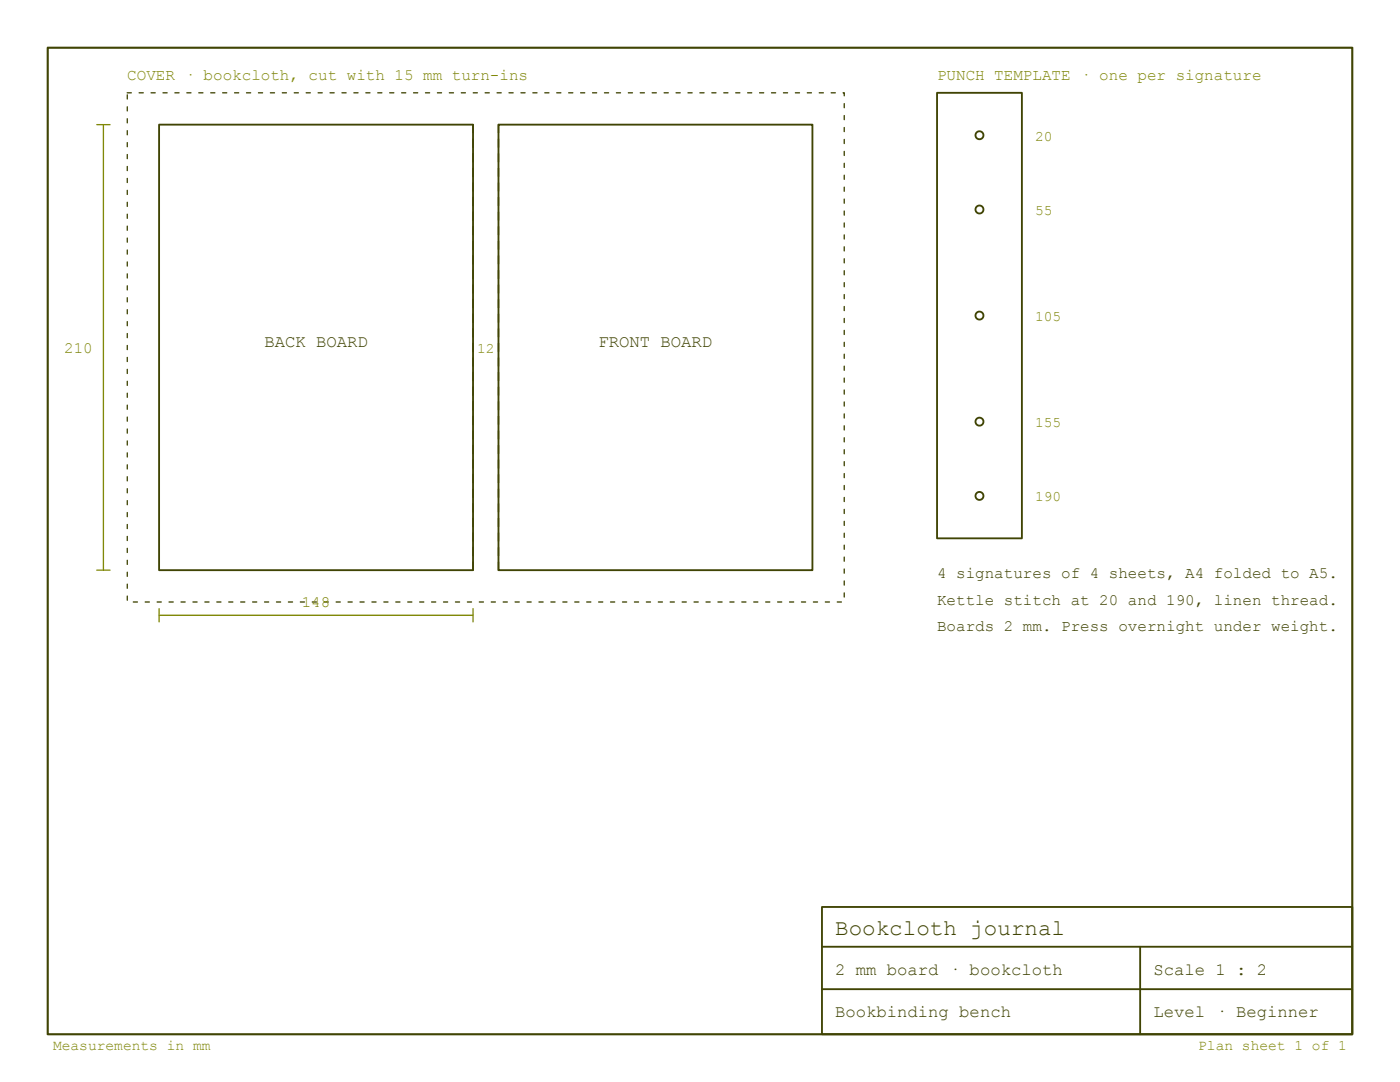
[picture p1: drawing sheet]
<svg xmlns="http://www.w3.org/2000/svg" width="279mm" height="216mm" viewBox="0 0 279 216" stroke-linecap="round" stroke-linejoin="round" font-family="sans-serif">
<path d="M9.5 9.5h260.4v196.9h-260.4z" fill="none" stroke="#404404" stroke-width=".42"/>
<path d="M27.7 18.4h.9l.1 .1-.1 .2h-.8zM30.1 18.4h.9l.1 .1-.1 .2h-.8zM32.5 18.4h.8l.2 .1-.2 .2h-.8zM34.8 18.4h.9l.2 .1-.2 .2h-.8zM37.2 18.4h.9l.1 .1-.1 .2h-.8zM39.6 18.4h.9l.1 .1-.1 .2h-.8zM42 18.4h.9l.1 .1-.1 .2h-.8zM44.4 18.4h.8l.2 .1-.2 .2h-.8zM46.7 18.4h.9l.2 .1-.2 .2h-.8zM49.1 18.4h.9l.1 .1-.1 .2h-.8zM51.5 18.4h.9l.1 .1-.1 .2h-.8zM53.9 18.4h.9l.1 .1-.1 .2h-.8zM56.3 18.4h.8l.2 .1-.2 .2h-.7zM58.6 18.4h.9l.2 .1-.2 .2h-.8zM61 18.4h.9l.1 .1-.1 .2h-.8zM63.4 18.4h.9l.1 .1-.1 .2h-.8zM65.8 18.4h.9l.1 .1-.1 .2h-.8zM68.2 18.4h.9l.1 .1-.1 .2h-.8zM70.6 18.4h.8l.2 .1-.2 .2h-.8zM72.9 18.4h.9l.2 .1-.2 .2h-.8zM75.3 18.4h.9l.1 .1-.1 .2h-.8zM77.7 18.4h.9l.1 .1-.1 .2h-.8zM80.1 18.4h.9l.1 .1-.1 .2h-.8zM82.5 18.4h.8l.2 .1-.2 .2h-.8zM84.8 18.4h.9l.2 .1-.2 .2h-.8zM87.2 18.4h.9l.1 .1-.1 .2h-.8zM89.6 18.4h.9l.1 .1-.1 .2h-.8zM92 18.4h.9l.1 .1-.1 .2h-.8zM94.4 18.4h.8l.2 .1-.2 .2h-.7zM96.7 18.4h.9l.2 .1-.2 .2h-.8zM99.1 18.4h.9l.1 .1-.1 .2h-.8zM101.5 18.4h.9l.1 .1-.1 .2h-.8zM103.9 18.4h.9l.1 .1-.1 .2h-.8zM106.3 18.4h.9l.1 .1-.1 .2h-.8zM108.7 18.4h.8l.2 .1-.2 .2h-.8zM111 18.4h.9l.2 .1-.2 .2h-.8zM113.4 18.4h.9l.1 .1-.1 .2h-.8zM115.8 18.4h.9l.1 .1-.1 .2h-.8zM118.2 18.4h.9l.1 .1-.1 .2h-.8zM120.6 18.4h.8l.2 .1-.2 .2h-.8zM122.9 18.4h.9l.2 .1-.2 .2h-.8zM125.3 18.4h.9l.1 .1-.1 .2h-.8zM127.7 18.4h.9l.1 .1-.1 .2h-.8zM130.1 18.4h.9l.1 .1-.1 .2h-.8zM132.5 18.4h.8l.2 .1-.2 .2h-.7zM134.8 18.4h.9l.2 .1-.2 .2h-.8zM137.2 18.4h.9l.1 .1-.1 .2h-.8zM139.6 18.4h.9l.1 .1-.1 .2h-.8zM142 18.4h.9l.1 .1-.1 .2h-.8zM144.4 18.4h.9l.1 .1-.1 .2h-.8zM146.8 18.4h.8l.2 .1-.2 .2h-.8zM149.1 18.4h.9l.2 .1-.2 .2h-.8zM151.5 18.4h.9l.1 .1-.1 .2h-.8zM153.9 18.4h.9l.1 .1-.1 .2h-.8zM156.3 18.4h.9l.1 .1-.1 .2h-.8zM158.7 18.4h.8l.2 .1-.2 .2h-.8zM161 18.4h.9l.2 .1-.2 .2h-.8zM163.4 18.4h.9l.1 .1-.1 .2h-.8zM165.8 18.4h.9l.1 .1-.1 .2h-.8zM168.2 18.4l.4 .1-.1 .7-.1-.1v-.6h.1v.2l-.3-.1zM168.4 20.6l.2 .1v.8l-.1 .1-.1-.1zM168.4 23l.2 .1v.8l-.1 .1-.1-.1zM168.4 25.4l.2 .1v.7l-.1 .2-.1-.2zM168.4 27.7l.2 .1v.8l-.1 .2-.1-.2zM168.4 30.1l.2 .1v.8l-.1 .1-.1-.1zM168.4 32.5l.2 .1v.8l-.1 .1-.1-.1zM168.4 34.9l.2 .1v.8l-.1 .1-.1-.1zM168.4 37.3l.2 .1v.8l-.1 .1-.1-.1zM168.4 39.6l.2 .1v.8l-.1 .2-.1-.2zM168.4 42l.2 .1v.8l-.1 .1-.1-.1zM168.4 44.4l.2 .1v.8l-.1 .1-.1-.1zM168.4 46.8l.2 .1v.8l-.1 .1-.1-.1zM168.4 49.2l.2 .1v.8l-.1 .1-.1-.1zM168.4 51.6h.2v.8l-.1 .2-.1-.2zM168.4 53.9l.2 .1v.8l-.1 .2-.1-.2zM168.4 56.3l.2 .1v.8l-.1 .1-.1-.1zM168.4 58.7l.2 .1v.8l-.1 .1-.1-.1zM168.4 61.1l.2 .1v.8l-.1 .1-.1-.1zM168.4 63.5l.2 .1v.7l-.1 .2-.1-.2zM168.4 65.8l.2 .1v.8l-.1 .2-.1-.2zM168.4 68.2l.2 .1v.8l-.1 .1-.1-.1zM168.4 70.6l.2 .1v.8l-.1 .1-.1-.1zM168.4 73l.2 .1v.8l-.1 .1-.1-.1zM168.4 75.4l.2 .1v.8l-.1 .1-.1-.1zM168.4 77.7l.2 .1v.8l-.1 .2-.1-.2zM168.4 80.1l.2 .1v.8l-.1 .1-.1-.1zM168.4 82.5l.2 .1v.8l-.1 .1-.1-.1zM168.4 84.9l.2 .1v.8l-.1 .1-.1-.1zM168.4 87.3l.2 .1v.8l-.1 .1-.1-.1zM168.4 89.7h.2v.8l-.1 .2-.1-.2zM168.4 92l.2 .1v.8l-.1 .2-.1-.2zM168.4 94.4l.2 .1v.8l-.1 .1-.1-.1zM168.4 96.8l.2 .1v.8l-.1 .1-.1-.1zM168.4 99.2l.2 .1v.8l-.1 .1-.1-.1zM168.4 101.6l.2 .1v.7l-.1 .2-.1-.2zM168.4 103.9l.2 .1v.8l-.1 .2-.1-.2zM168.4 106.3l.2 .1v.8l-.1 .1-.1-.1zM168.4 108.7l.2 .1v.8l-.1 .1-.1-.1zM168.4 111.1l.2 .1v.8l-.1 .1-.1-.1zM168.4 113.5l.2 .1v.8l-.1 .1-.1-.1zM168.4 115.8l.2 .1v.8l-.1 .2-.1-.2zM168.4 118.2l.2 .1v.8l-.1 .1-.1-.1zM167 120h.9l.1 .1-.1 .2h-.8zM164.6 120h.9l.2 .1-.2 .2h-.8zM162.3 120h.8l.2 .1-.2 .2h-.8zM159.9 120h.9l.1 .1-.1 .2h-.8zM157.5 120h.9l.1 .1-.1 .2h-.8zM155.1 120h.9l.1 .1-.1 .2h-.8zM152.7 120h.9l.1 .1-.1 .2h-.8zM150.3 120h.9l.2 .1-.2 .2h-.8zM148 120h.9l.1 .1-.1 .2h-.8zM145.6 120h.9l.1 .1-.1 .2h-.8zM143.2 120h.9l.1 .1-.1 .2h-.8zM140.8 120h.9l.1 .1-.1 .2h-.8zM138.4 120h.9l.2 .1-.2 .2h-.8zM136.1 120h.8l.2 .1-.2 .2h-.7zM133.7 120h.9l.1 .1-.1 .2h-.8zM131.3 120h.9l.1 .1-.1 .2h-.8zM128.9 120h.9l.1 .1-.1 .2h-.8zM126.5 120h.9l.2 .1-.2 .2h-.8zM124.2 120h.8l.2 .1-.2 .2h-.8zM121.8 120h.9l.1 .1-.1 .2h-.8zM119.4 120h.9l.1 .1-.1 .2h-.8zM117 120h.9l.1 .1-.1 .2h-.8zM114.6 120h.9l.1 .1-.1 .2h-.8zM112.2 120h.9l.2 .1-.2 .2h-.8zM109.9 120h.9l.1 .1-.1 .2h-.8zM107.5 120h.9l.1 .1-.1 .2h-.8zM105.1 120h.9l.1 .1-.1 .2h-.8zM102.7 120h.9l.1 .1-.1 .2h-.8zM100.3 120h.9l.2 .1-.2 .2h-.8zM98 120h.8l.2 .1-.2 .2h-.7zM95.6 120h.9l.1 .1-.1 .2h-.8zM93.2 120h.9l.1 .1-.1 .2h-.8zM90.8 120h.9l.1 .1-.1 .2h-.8zM88.4 120h.9l.2 .1-.2 .2h-.8zM86.1 120h.8l.2 .1-.2 .2h-.8zM83.7 120h.9l.1 .1-.1 .2h-.8zM81.3 120h.9l.1 .1-.1 .2h-.8zM78.9 120h.9l.1 .1-.1 .2h-.8zM76.5 120h.9l.1 .1-.1 .2h-.8zM74.1 120h.9l.2 .1-.2 .2h-.8zM71.8 120h.9l.1 .1-.1 .2h-.8zM69.4 120h.9l.1 .1-.1 .2h-.8zM67 120h.9l.1 .1-.1 .2h-.8zM64.6 120h.9l.1 .1-.1 .2h-.8zM62.2 120h.9l.2 .1-.2 .2h-.8zM59.9 120h.8l.2 .1-.2 .2h-.7zM57.5 120h.9l.1 .1-.1 .2h-.8zM55.1 120h.9l.1 .1-.1 .2h-.8zM52.7 120h.9l.1 .1-.1 .2h-.8zM50.3 120h.9l.2 .1-.2 .2h-.8zM48 120h.8l.2 .1-.2 .2h-.8zM45.6 120h.9l.1 .1-.1 .2h-.8zM43.2 120h.9l.1 .1-.1 .2h-.8zM40.8 120h.9l.1 .1-.1 .2h-.8zM38.4 120h.9l.1 .1-.1 .2h-.8zM36 120h.9l.2 .1-.2 .2h-.8zM33.7 120h.9l.1 .1-.1 .2h-.8zM31.3 120h.9l.1 .1-.1 .2h-.8zM28.9 120h.9l.1 .1-.1 .2h-.8zM26.5 120h.9l.1 .1-.1 .2h-.8zM25.3 118.9l.2 .1v.8l-.1 .1-.1-.1zM25.3 116.5l.2 .1v.8l-.1 .1-.1-.1zM25.3 114.1l.2 .1v.8l-.1 .1-.1-.1zM25.3 111.7l.2 .1v.8l-.1 .1-.1-.1zM25.3 109.3l.2 .1v.8l-.1 .2-.1-.2zM25.3 107l.2 .1v.7l-.1 .2-.1-.2zM25.3 104.6l.2 .1v.8l-.1 .1-.1-.1zM25.3 102.2l.2 .1v.8l-.1 .1-.1-.1zM25.3 99.8l.2 .1v.8l-.1 .1-.1-.1zM25.3 97.4l.2 .1v.8l-.1 .2-.1-.2zM25.3 95.1h.2v.8l-.1 .2-.1-.2zM25.3 92.7l.2 .1v.8l-.1 .1-.1-.1zM25.3 90.3l.2 .1v.8l-.1 .1-.1-.1zM25.3 87.9l.2 .1v.8l-.1 .1-.1-.1zM25.3 85.5l.2 .1v.8l-.1 .1-.1-.1zM25.3 83.1l.2 .1v.8l-.1 .2-.1-.2zM25.3 80.8l.2 .1v.8l-.1 .1-.1-.1zM25.3 78.4l.2 .1v.8l-.1 .1-.1-.1zM25.3 76l.2 .1v.8l-.1 .1-.1-.1zM25.3 73.6l.2 .1v.8l-.1 .1-.1-.1zM25.3 71.2l.2 .1v.8l-.1 .2-.1-.2zM25.3 68.9l.2 .1v.7l-.1 .2-.1-.2zM25.3 66.5l.2 .1v.8l-.1 .1-.1-.1zM25.3 64.1l.2 .1v.8l-.1 .1-.1-.1zM25.3 61.7l.2 .1v.8l-.1 .1-.1-.1zM25.3 59.3l.2 .1v.8l-.1 .2-.1-.2zM25.3 57h.2v.8l-.1 .2-.1-.2zM25.3 54.6l.2 .1v.8l-.1 .1-.1-.1zM25.3 52.2l.2 .1v.8l-.1 .1-.1-.1zM25.3 49.8l.2 .1v.8l-.1 .1-.1-.1zM25.3 47.4l.2 .1v.8l-.1 .1-.1-.1zM25.3 45l.2 .1v.8l-.1 .2-.1-.2zM25.3 42.7l.2 .1v.8l-.1 .1-.1-.1zM25.3 40.3l.2 .1v.8l-.1 .1-.1-.1zM25.3 37.9l.2 .1v.8l-.1 .1-.1-.1zM25.3 35.5l.2 .1v.8l-.1 .1-.1-.1zM25.3 33.1l.2 .1v.8l-.1 .2-.1-.2zM25.3 30.8l.2 .1v.7l-.1 .2-.1-.2zM25.3 28.4l.2 .1v.8l-.1 .1-.1-.1zM25.3 26l.2 .1v.8l-.1 .1-.1-.1zM25.3 23.6l.2 .1v.8l-.1 .1-.1-.1zM25.3 21.2l.2 .1v.8l-.1 .2-.1-.2zM25.3 18.9h.2v.8l-.1 .2-.1-.2zM25.3 18.4h.9l.1 .1-.1 .2h-.8z" fill="#404404"/>
<path d="M31.7 24.9h62.7v88.9h-62.7zM99.5 24.9h62.6v88.9h-62.6z" fill="none" stroke="#404404" stroke-width=".37"/>
<path d="M94.3 24.8l.2 .1v1.6l-.1 .1-.1-.1zM94.3 27.7l.2 .1v1.6l-.1 .1-.1-.1zM94.3 30.6l.2 .1v1.6l-.1 .1-.1-.1zM94.3 33.5l.2 .1v1.6l-.1 .1-.1-.1zM94.3 36.4l.2 .1v1.6l-.1 .1-.1-.1zM94.3 39.3l.2 .1v1.6l-.1 .2-.1-.2zM94.3 42.2l.2 .1v1.6l-.1 .2-.1-.2zM94.3 45.1l.2 .1v1.6l-.1 .2-.1-.2zM94.3 48.1l.2 .1v1.5l-.1 .2-.1-.2zM94.3 51l.2 .1v1.6l-.1 .1-.1-.1zM94.3 53.9l.2 .1v1.6l-.1 .1-.1-.1zM94.3 56.8l.2 .1v1.6l-.1 .1-.1-.1zM94.3 59.7l.2 .1v1.6l-.1 .1-.1-.1zM94.3 62.6l.2 .1v1.6l-.1 .1-.1-.1zM94.3 65.5l.2 .1v1.6l-.1 .1-.1-.1zM94.3 68.4l.2 .1v1.6l-.1 .2-.1-.2zM94.3 71.3l.2 .1v1.6l-.1 .2-.1-.2zM94.3 74.2l.2 .1v1.6l-.1 .2-.1-.2zM94.3 77.2l.2 .1v1.5l-.1 .2-.1-.2zM94.3 80.1l.2 .1v1.6l-.1 .1-.1-.1zM94.3 83l.2 .1v1.6l-.1 .1-.1-.1zM94.3 85.9l.2 .1v1.6l-.1 .1-.1-.1zM94.3 88.8l.2 .1v1.6l-.1 .1-.1-.1zM94.3 91.7l.2 .1v1.6l-.1 .1-.1-.1zM94.3 94.6l.2 .1v1.6l-.1 .2-.1-.2zM94.3 97.5l.2 .1v1.6l-.1 .2-.1-.2zM94.3 100.4l.2 .1v1.6l-.1 .2-.1-.2zM94.3 103.3l.2 .2v1.5l-.1 .2-.1-.2zM94.3 106.3l.2 .1v1.5l-.1 .2-.1-.2zM94.3 109.2l.2 .1v1.6l-.1 .1-.1-.1zM94.3 112.1l.2 .1v1.6l-.1 .1-.1-.1zM99.4 24.8l.2 .1v1.6l-.1 .1-.2-.1zM99.4 27.7l.2 .1v1.6l-.1 .1-.2-.1zM99.4 30.6l.2 .1v1.6l-.1 .1-.2-.1zM99.4 33.5l.2 .1v1.6l-.1 .1-.2-.1zM99.4 36.4l.2 .1v1.6l-.1 .1-.2-.1zM99.4 39.3l.2 .1v1.6l-.1 .2-.2-.2zM99.4 42.2l.2 .1v1.6l-.1 .2-.2-.2zM99.4 45.1l.2 .1v1.6l-.1 .2-.2-.2zM99.4 48.1l.2 .1v1.5l-.1 .2-.2-.2zM99.4 51l.2 .1v1.6l-.1 .1-.2-.1zM99.4 53.9l.2 .1v1.6l-.1 .1-.2-.1zM99.4 56.8l.2 .1v1.6l-.1 .1-.2-.1zM99.4 59.7l.2 .1v1.6l-.1 .1-.2-.1zM99.4 62.6l.2 .1v1.6l-.1 .1-.2-.1zM99.4 65.5l.2 .1v1.6l-.1 .1-.2-.1zM99.4 68.4l.2 .1v1.6l-.1 .2-.2-.2zM99.4 71.3l.2 .1v1.6l-.1 .2-.2-.2zM99.4 74.2l.2 .1v1.6l-.1 .2-.2-.2zM99.4 77.2l.2 .1v1.5l-.1 .2-.2-.2zM99.4 80.1l.2 .1v1.6l-.1 .1-.2-.1zM99.4 83l.2 .1v1.6l-.1 .1-.2-.1zM99.4 85.9l.2 .1v1.6l-.1 .1-.2-.1zM99.4 88.8l.2 .1v1.6l-.1 .1-.2-.1zM99.4 91.7l.2 .1v1.6l-.1 .1-.2-.1zM99.4 94.6l.2 .1v1.6l-.1 .2-.2-.2zM99.4 97.5l.2 .1v1.6l-.1 .2-.2-.2zM99.4 100.4l.2 .1v1.6l-.1 .2-.2-.2zM99.4 103.3l.2 .2v1.5l-.1 .2-.2-.2zM99.4 106.3l.2 .1v1.5l-.1 .2-.2-.2zM99.4 109.2l.2 .1v1.6l-.1 .1-.2-.1zM99.4 112.1l.2 .1v1.6l-.1 .1-.2-.1z" fill="#404404"/>
<path d="M19.3 24.9h2.7M20.6 24.9v88.9M19.3 113.8h2.7M31.7 122.8h62.7M31.7 121.4v2.7M94.4 121.4v2.7" fill="none" stroke="#808808" stroke-width=".26"/>
<g fill="none" stroke="#404404" stroke-width=".37">
<path d="M187 18.5h16.9v88.9h-16.9zM164 181h105.9v25.4h-105.9zM164 188.9h105.9M164 197.4h105.9M227.5 188.9v17.5"/>
<circle cx="195.5" cy="27" r=".79"/>
<circle cx="195.5" cy="41.8" r=".79"/>
<circle cx="195.5" cy="63" r=".79"/>
<circle cx="195.5" cy="99" r=".79"/>
<circle cx="195.5" cy="84.1" r=".79"/>
</g>
<text font-size="4.5" fill="#404404" x="166.7" y="186.5">Bookcloth journal</text>
<g font-size="3.4" fill="#404404">
<text x="52.8" y="69.3">BACK BOARD</text>
<text x="119.5" y="69.3">FRONT BOARD</text>
<text x="166.7" y="194.5">2 mm board · bookcloth</text>
<text x="230.2" y="194.5">Scale 1 : 2</text>
<text x="166.7" y="202.9">Bookbinding bench</text>
<text x="230.2" y="202.9">Level · Beginner</text>
</g>
<g font-size="3.2" fill="#808808">
<text x="25.4" y="15.9">COVER · bookcloth, cut with 15 mm turn-ins</text>
<text x="187" y="15.9">PUNCH TEMPLATE · one per signature</text>
<text x="12.8" y="70.4">210</text>
<text x="60.2" y="121.2">148</text>
</g>
<g font-size="3.2" fill="#404404">
<text x="187" y="115.4">4 signatures of 4 sheets, A4 folded to A5.</text>
<text x="187" y="120.6">Kettle stitch at 20 and 190, linen thread.</text>
<text x="187" y="125.9">Boards 2 mm. Press overnight under weight.</text>
</g>
<g font-size="2.9" fill="#808808">
<text x="206.6" y="28">20</text>
<text x="206.6" y="42.9">55</text>
<text x="206.6" y="64">105</text>
<text x="95.2" y="70.4">12</text>
<text x="206.6" y="85.2">155</text>
<text x="206.6" y="100">190</text>
<text x="10.6" y="209.5">Measurements in mm</text>
<text x="239.1" y="209.5">Plan sheet 1 of 1</text>
</g>
</svg>
